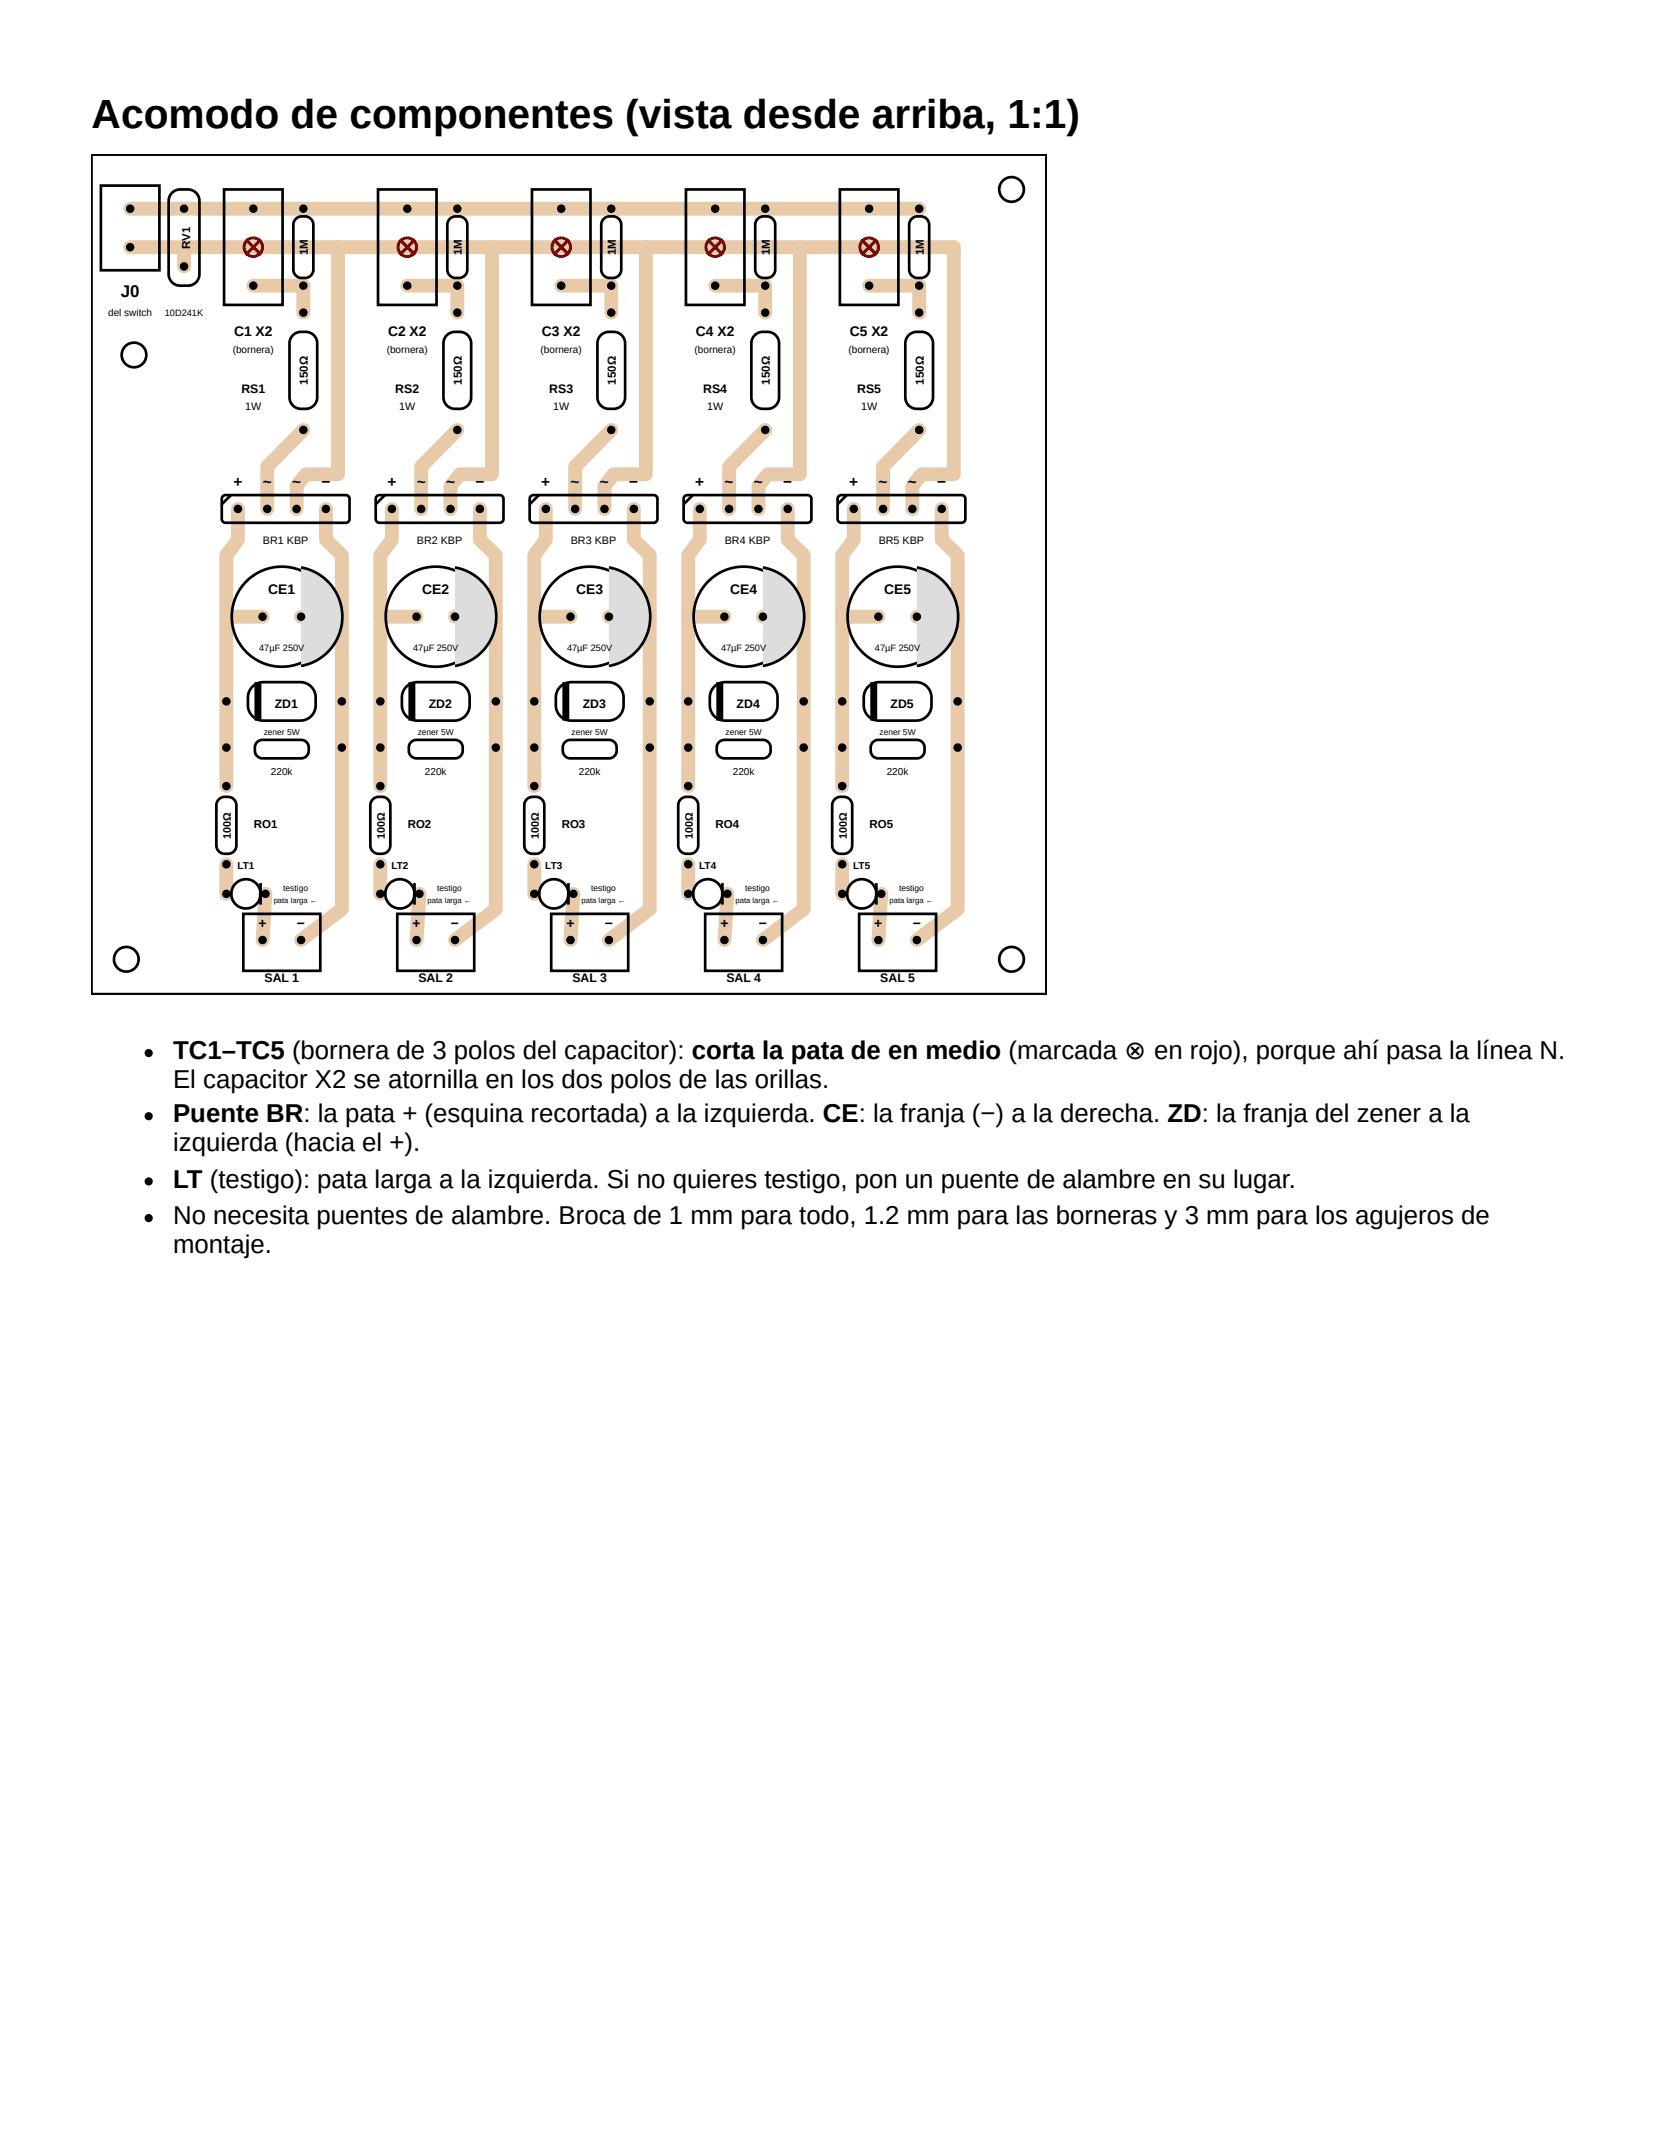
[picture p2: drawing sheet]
<svg xmlns="http://www.w3.org/2000/svg" width="216mm" height="279mm" viewBox="0 0 216 279" stroke-linecap="round" stroke-linejoin="round" font-family="sans-serif">
<path d="M11.9 20.1h124v109h-124z" fill="none" stroke="#000" stroke-width=".3"/>
<g fill="none" stroke="#e8c9a8" stroke-width="1.8">
<path d="M16.9 32.1h107v29.5h-4.2l-1.2 1.5v3M16.9 27.1h102.5M23.9 32.1v2.5M32.9 37.1h6.5v3.5M43.9 32.1v29.5h-4.2l-1.2 1.5v3M52.9 37.1h6.5v3.5M63.9 32.1v29.5h-4.2l-1.2 1.5v3M72.9 37.1h6.5v3.5M83.9 32.1v29.5h-4.2l-1.2 1.5v3M92.9 37.1h6.5v3.5M103.9 32.1v29.5h-4.2l-1.2 1.5v3M112.9 37.1h6.5v3.5"/>
<path d="M39.4 55.8l-4.7 4.8v5.5M59.4 55.8l-4.7 4.8v5.5M79.4 55.8l-4.7 4.8v5.5M99.4 55.8l-4.7 4.8v5.5M119.4 55.8l-4.7 4.8v5.5M30.9 66.1v4l-1.5 2v30M42.3 66.1v4l2.1 2v46l-5.3 4M50.9 66.1v4l-1.5 2v30M62.3 66.1v4l2.1 2v46l-5.3 4M70.9 66.1v4l-1.5 2v30M82.3 66.1v4l2.1 2v46l-5.3 4M90.9 66.1v4l-1.5 2v30"/>
<path d="M102.3 66.1v4l2.1 2v46l-5.3 4M110.9 66.1v4l-1.5 2v30M122.3 66.1v4l2.1 2v46l-5.3 4M29.4 80.1h4.7M39.1 80.1h5.3M49.4 80.1h4.7M59.1 80.1h5.3M69.4 80.1h4.7M79.1 80.1h5.3M89.4 80.1h4.7M99.1 80.1h5.3M109.4 80.1h4.7"/>
<path d="M119.1 80.1h5.3M29.4 112.3v3.8M34.5 116.1l-.4 6M49.4 112.3v3.8M54.5 116.1l-.4 6M69.4 112.3v3.8M74.5 116.1l-.4 6M89.4 112.3v3.8M94.5 116.1l-.4 6M109.4 112.3v3.8M114.5 116.1l-.4 6"/>
</g>
<g fill="none" stroke="#000" stroke-width=".35">
<path d="M13.1 24.1h7.6v11h-7.6zM22.3 25a1.5 1.5 0 0 1 1.1-.4h1a1.5 1.5 0 0 1 1.5 1.5v9.5a1.5 1.5 0 0 1-1.5 1.5h-1a1.5 1.5 0 0 1-1.5-1.5v-9.5a1.5 1.5 0 0 1 .4-1.1zM29.1 24.6h7.6v15h-7.6zM38.4 28.4a1.35 1.35 0 0 1 2.3 .8v5.8a1.34 1.34 0 0 1-1.1 1.1 1.34 1.34 0 0 1-1.4-.7l-.1-.4v-5.8l.1-.4zM38 43.5a1.5 1.5 0 0 1 1.1-.4h.6a1.5 1.5 0 0 1 1.5 1.5v7a1.5 1.5 0 0 1-1.5 1.5h-.6a1.5 1.5 0 0 1-1.5-1.5v-7a1.5 1.5 0 0 1 .4-1.1zM29 64.5l.3-.2h15.6a.5 .5 0 0 1 .5 .5v2.6a.5 .5 0 0 1-.5 .5h-15.6a.5 .5 0 0 1-.5-.5v-2.6zM30 64.3l-1.2 1.2"/>
<circle cx="36.6" cy="80.1" r="6.5"/>
</g>
<g fill="none" stroke="#c00" stroke-width=".4">
<path d="M31.9 31.1l2 2M33.9 31.1l-2 2"/>
<circle cx="32.9" cy="32.1" r="1.2"/>
</g>
<g fill="#000">
<path d="M28.8 65.5l1.2-1.2z"/>
<path d="M31.9 31.1l2 2zM33.9 31.1l-2 2z"/>
</g>
<path d="M39.1 73.7a6.5 6.5 0 0 1 5.4 6.4 6.5 6.5 0 0 1-5.4 6.4z" fill="#ddd"/>
<g fill="none" stroke="#000" stroke-width=".35">
<path d="M49.1 24.6h7.6v15h-7.6zM58.4 28.4a1.35 1.35 0 0 1 2.3 .8v5.8a1.34 1.34 0 0 1-1.1 1.1 1.34 1.34 0 0 1-1.4-.7l-.1-.4v-5.8l.1-.4zM58 43.5a1.5 1.5 0 0 1 1.1-.4h.6a1.5 1.5 0 0 1 1.5 1.5v7a1.5 1.5 0 0 1-1.5 1.5h-.6a1.5 1.5 0 0 1-1.5-1.5v-7a1.5 1.5 0 0 1 .4-1.1zM39.1 73.7a6.5 6.5 0 0 1 5.4 6.4 6.5 6.5 0 0 1-5.4 6.4M49 64.5l.3-.2h15.6a.5 .5 0 0 1 .5 .5v2.6a.5 .5 0 0 1-.5 .5h-15.6a.5 .5 0 0 1-.5-.5v-2.6zM50 64.3l-1.2 1.2M32.8 89.2a2 2 0 0 1 1.4-.6h4.8a2 2 0 0 1 2 2v1a2 2 0 0 1-2 2h-4.8a2 2 0 0 1-2-2v-1a2 2 0 0 1 .6-1.4zM33.4 96.4l.3-.2 .4-.1h5a1.24 1.24 0 0 1 1 1 1.24 1.24 0 0 1-.6 1.3l-.4 .1h-5a1.15 1.15 0 0 1-1-1.6zM28.4 103.8a1.35 1.35 0 0 1 2.3 .8v5.2a1.34 1.34 0 0 1-1.1 1.1 1.34 1.34 0 0 1-1.4-.7l-.1-.4v-5.2l.1-.4zM31.6 118.7h10v7.4h-10zM33.8 114.7v2.8"/>
<circle cx="56.6" cy="80.1" r="6.5"/>
<circle cx="31.9" cy="116.1" r="1.9"/>
</g>
<path d="M33.5 88.6v5" fill="none" stroke="#000" stroke-width=".9" stroke-linecap="butt"/>
<g fill="none" stroke="#c00" stroke-width=".4">
<path d="M51.9 31.1l2 2M53.9 31.1l-2 2"/>
<circle cx="52.9" cy="32.1" r="1.2"/>
</g>
<g fill="#000">
<path d="M50 64.3l-1.2 1.2z"/>
<path d="M51.9 31.1l2 2zM53.9 31.1l-2 2z"/>
</g>
<path d="M59.1 73.7a6.5 6.5 0 0 1 5.4 6.4 6.5 6.5 0 0 1-5.4 6.4z" fill="#ddd"/>
<g fill="none" stroke="#000" stroke-width=".35">
<path d="M69.1 24.6h7.6v15h-7.6zM78.4 28.4a1.35 1.35 0 0 1 2.3 .8v5.8a1.34 1.34 0 0 1-1.1 1.1 1.34 1.34 0 0 1-1.4-.7l-.1-.4v-5.8l.1-.4zM78 43.5a1.5 1.5 0 0 1 1.1-.4h.6a1.5 1.5 0 0 1 1.5 1.5v7a1.5 1.5 0 0 1-1.5 1.5h-.6a1.5 1.5 0 0 1-1.5-1.5v-7a1.5 1.5 0 0 1 .4-1.1zM59.1 73.7a6.5 6.5 0 0 1 5.4 6.4 6.5 6.5 0 0 1-5.4 6.4M69 64.5l.3-.2h15.6a.5 .5 0 0 1 .5 .5v2.6a.5 .5 0 0 1-.5 .5h-15.6a.5 .5 0 0 1-.5-.5v-2.6zM70 64.3l-1.2 1.2M52.8 89.2a2 2 0 0 1 1.4-.6h4.8a2 2 0 0 1 2 2v1a2 2 0 0 1-2 2h-4.8a2 2 0 0 1-2-2v-1a2 2 0 0 1 .6-1.4zM53.4 96.4l.3-.2 .4-.1h5a1.24 1.24 0 0 1 1 1 1.24 1.24 0 0 1-.6 1.3l-.4 .1h-5a1.15 1.15 0 0 1-1-1.6zM48.4 103.8a1.35 1.35 0 0 1 2.3 .8v5.2a1.34 1.34 0 0 1-1.1 1.1 1.34 1.34 0 0 1-1.4-.7l-.1-.4v-5.2l.1-.4zM51.6 118.7h10v7.4h-10zM53.8 114.7v2.8"/>
<circle cx="76.6" cy="80.1" r="6.5"/>
<circle cx="51.9" cy="116.1" r="1.9"/>
</g>
<path d="M53.5 88.6v5" fill="none" stroke="#000" stroke-width=".9" stroke-linecap="butt"/>
<g fill="none" stroke="#c00" stroke-width=".4">
<path d="M71.9 31.1l2 2M73.9 31.1l-2 2"/>
<circle cx="72.9" cy="32.1" r="1.2"/>
</g>
<g fill="#000">
<path d="M70 64.3l-1.2 1.2z"/>
<path d="M71.9 31.1l2 2zM73.9 31.1l-2 2z"/>
</g>
<path d="M79.1 73.7a6.5 6.5 0 0 1 5.4 6.4 6.5 6.5 0 0 1-5.4 6.4z" fill="#ddd"/>
<g fill="none" stroke="#000" stroke-width=".35">
<path d="M89.1 24.6h7.6v15h-7.6zM98.4 28.4a1.35 1.35 0 0 1 2.3 .8v5.8a1.34 1.34 0 0 1-1.1 1.1 1.34 1.34 0 0 1-1.4-.7l-.1-.4v-5.8l.1-.4zM98 43.5a1.5 1.5 0 0 1 1.1-.4h.6a1.5 1.5 0 0 1 1.5 1.5v7a1.5 1.5 0 0 1-1.5 1.5h-.6a1.5 1.5 0 0 1-1.5-1.5v-7a1.5 1.5 0 0 1 .4-1.1zM79.1 73.7a6.5 6.5 0 0 1 5.4 6.4 6.5 6.5 0 0 1-5.4 6.4M89 64.5l.3-.2h15.6a.5 .5 0 0 1 .5 .5v2.6a.5 .5 0 0 1-.5 .5h-15.6a.5 .5 0 0 1-.5-.5v-2.6zM90 64.3l-1.2 1.2M72.8 89.2a2 2 0 0 1 1.4-.6h4.8a2 2 0 0 1 2 2v1a2 2 0 0 1-2 2h-4.8a2 2 0 0 1-2-2v-1a2 2 0 0 1 .6-1.4zM73.4 96.4l.3-.2 .4-.1h5a1.24 1.24 0 0 1 1 1 1.24 1.24 0 0 1-.6 1.3l-.4 .1h-5a1.15 1.15 0 0 1-1-1.6zM68.4 103.8a1.35 1.35 0 0 1 2.3 .8v5.2a1.34 1.34 0 0 1-1.1 1.1 1.34 1.34 0 0 1-1.4-.7l-.1-.4v-5.2l.1-.4zM71.6 118.7h10v7.4h-10zM73.8 114.7v2.8"/>
<circle cx="96.6" cy="80.1" r="6.5"/>
<circle cx="71.9" cy="116.1" r="1.9"/>
</g>
<path d="M73.5 88.6v5" fill="none" stroke="#000" stroke-width=".9" stroke-linecap="butt"/>
<g fill="none" stroke="#c00" stroke-width=".4">
<path d="M91.9 31.1l2 2M93.9 31.1l-2 2"/>
<circle cx="92.9" cy="32.1" r="1.2"/>
</g>
<g fill="#000">
<path d="M90 64.3l-1.2 1.2z"/>
<path d="M91.9 31.1l2 2zM93.9 31.1l-2 2z"/>
</g>
<path d="M99.1 73.7a6.5 6.5 0 0 1 5.4 6.4 6.5 6.5 0 0 1-5.4 6.4z" fill="#ddd"/>
<g fill="none" stroke="#000" stroke-width=".35">
<path d="M109.1 24.6h7.6v15h-7.6zM118.4 28.4a1.35 1.35 0 0 1 2.3 .8v5.8a1.34 1.34 0 0 1-1.1 1.1 1.34 1.34 0 0 1-1.4-.7l-.1-.4v-5.8l.1-.4zM118 43.5a1.5 1.5 0 0 1 1.1-.4h.6a1.5 1.5 0 0 1 1.5 1.5v7a1.5 1.5 0 0 1-1.5 1.5h-.6a1.5 1.5 0 0 1-1.5-1.5v-7a1.5 1.5 0 0 1 .4-1.1zM99.1 73.7a6.5 6.5 0 0 1 5.4 6.4 6.5 6.5 0 0 1-5.4 6.4M109 64.5l.3-.2h15.6a.5 .5 0 0 1 .5 .5v2.6a.5 .5 0 0 1-.5 .5h-15.6a.5 .5 0 0 1-.5-.5v-2.6zM110 64.3l-1.2 1.2M92.8 89.2a2 2 0 0 1 1.4-.6h4.8a2 2 0 0 1 2 2v1a2 2 0 0 1-2 2h-4.8a2 2 0 0 1-2-2v-1a2 2 0 0 1 .6-1.4zM93.4 96.4l.3-.2 .4-.1h5a1.24 1.24 0 0 1 1 1 1.24 1.24 0 0 1-.6 1.3l-.4 .1h-5a1.15 1.15 0 0 1-1-1.6zM88.4 103.8a1.35 1.35 0 0 1 2.3 .8v5.2a1.34 1.34 0 0 1-1.1 1.1 1.34 1.34 0 0 1-1.4-.7l-.1-.4v-5.2l.1-.4zM91.6 118.7h10v7.4h-10zM93.8 114.7v2.8"/>
<circle cx="116.6" cy="80.1" r="6.5"/>
<circle cx="91.9" cy="116.1" r="1.9"/>
</g>
<path d="M93.5 88.6v5" fill="none" stroke="#000" stroke-width=".9" stroke-linecap="butt"/>
<g fill="none" stroke="#c00" stroke-width=".4">
<path d="M111.9 31.1l2 2M113.9 31.1l-2 2"/>
<circle cx="112.9" cy="32.1" r="1.2"/>
</g>
<g fill="#000">
<path d="M110 64.3l-1.2 1.2z"/>
<path d="M111.9 31.1l2 2zM113.9 31.1l-2 2z"/>
</g>
<path d="M119.1 73.7a6.5 6.5 0 0 1 5.4 6.4 6.5 6.5 0 0 1-5.4 6.4z" fill="#ddd"/>
<g fill="none" stroke="#000" stroke-width=".35">
<path d="M119.1 73.7a6.5 6.5 0 0 1 5.4 6.4 6.5 6.5 0 0 1-5.4 6.4M112.8 89.2a2 2 0 0 1 1.4-.6h4.8a2 2 0 0 1 2 2v1a2 2 0 0 1-2 2h-4.8a2 2 0 0 1-2-2v-1a2 2 0 0 1 .6-1.4zM113.4 96.4l.3-.2 .4-.1h5a1.24 1.24 0 0 1 1 1 1.24 1.24 0 0 1-.6 1.3l-.4 .1h-5a1.15 1.15 0 0 1-1-1.6zM108.4 103.8a1.35 1.35 0 0 1 2.3 .8v5.2a1.34 1.34 0 0 1-1.1 1.1 1.34 1.34 0 0 1-1.4-.7l-.1-.4v-5.2l.1-.4zM111.6 118.7h10v7.4h-10zM113.8 114.7v2.8"/>
<circle cx="131.4" cy="24.6" r="1.6"/>
<circle cx="17.4" cy="46.1" r="1.6"/>
<circle cx="111.9" cy="116.1" r="1.9"/>
<circle cx="16.4" cy="124.6" r="1.6"/>
<circle cx="131.4" cy="124.6" r="1.6"/>
</g>
<path d="M113.5 88.6v5" fill="none" stroke="#000" stroke-width=".9" stroke-linecap="butt"/>
<g fill="#000">
<circle cx="16.9" cy="32.1" r=".55"/>
<circle cx="16.9" cy="27.1" r=".55"/>
<circle cx="23.9" cy="27.1" r=".55"/>
<circle cx="23.9" cy="34.6" r=".55"/>
<circle cx="32.9" cy="37.1" r=".55"/>
<circle cx="32.9" cy="27.1" r=".55"/>
<circle cx="39.4" cy="37.1" r=".55"/>
<circle cx="39.4" cy="27.1" r=".55"/>
<circle cx="52.9" cy="37.1" r=".55"/>
<circle cx="52.9" cy="27.1" r=".55"/>
<circle cx="59.4" cy="37.1" r=".55"/>
<circle cx="59.4" cy="27.1" r=".55"/>
<circle cx="72.9" cy="37.1" r=".55"/>
<circle cx="72.9" cy="27.1" r=".55"/>
<circle cx="79.4" cy="37.1" r=".55"/>
<circle cx="79.4" cy="27.1" r=".55"/>
<circle cx="92.9" cy="37.1" r=".55"/>
<circle cx="92.9" cy="27.1" r=".55"/>
<circle cx="99.4" cy="37.1" r=".55"/>
<circle cx="99.4" cy="27.1" r=".55"/>
<circle cx="112.9" cy="37.1" r=".55"/>
<circle cx="112.9" cy="27.1" r=".55"/>
<circle cx="119.4" cy="37.1" r=".55"/>
<circle cx="119.4" cy="27.1" r=".55"/>
<circle cx="39.4" cy="40.6" r=".55"/>
<circle cx="39.4" cy="55.8" r=".55"/>
<circle cx="59.4" cy="40.6" r=".55"/>
<circle cx="59.4" cy="55.8" r=".55"/>
<circle cx="79.4" cy="40.6" r=".55"/>
<circle cx="79.4" cy="55.8" r=".55"/>
<circle cx="99.4" cy="40.6" r=".55"/>
<circle cx="99.4" cy="55.8" r=".55"/>
<circle cx="119.4" cy="40.6" r=".55"/>
<circle cx="119.4" cy="55.8" r=".55"/>
<circle cx="30.9" cy="66.1" r=".55"/>
<circle cx="34.7" cy="66.1" r=".55"/>
<circle cx="38.5" cy="66.1" r=".55"/>
<circle cx="42.3" cy="66.1" r=".55"/>
<circle cx="50.9" cy="66.1" r=".55"/>
<circle cx="54.7" cy="66.1" r=".55"/>
<circle cx="58.5" cy="66.1" r=".55"/>
<circle cx="62.3" cy="66.1" r=".55"/>
<circle cx="70.9" cy="66.1" r=".55"/>
<circle cx="74.7" cy="66.1" r=".55"/>
<circle cx="78.5" cy="66.1" r=".55"/>
<circle cx="82.3" cy="66.1" r=".55"/>
<circle cx="90.9" cy="66.1" r=".55"/>
<circle cx="94.7" cy="66.1" r=".55"/>
<circle cx="98.5" cy="66.1" r=".55"/>
<circle cx="102.3" cy="66.1" r=".55"/>
<circle cx="110.9" cy="66.1" r=".55"/>
<circle cx="114.7" cy="66.1" r=".55"/>
<circle cx="118.5" cy="66.1" r=".55"/>
<circle cx="122.3" cy="66.1" r=".55"/>
<circle cx="29.4" cy="97.1" r=".55"/>
<circle cx="29.4" cy="91.1" r=".55"/>
<circle cx="34.1" cy="80.1" r=".55"/>
<circle cx="39.1" cy="80.1" r=".55"/>
<circle cx="44.4" cy="97.1" r=".55"/>
<circle cx="44.4" cy="91.1" r=".55"/>
<circle cx="49.4" cy="97.1" r=".55"/>
<circle cx="49.4" cy="91.1" r=".55"/>
<circle cx="54.1" cy="80.1" r=".55"/>
<circle cx="59.1" cy="80.1" r=".55"/>
<circle cx="64.4" cy="97.1" r=".55"/>
<circle cx="64.4" cy="91.1" r=".55"/>
<circle cx="69.4" cy="97.1" r=".55"/>
<circle cx="69.4" cy="91.1" r=".55"/>
<circle cx="74.1" cy="80.1" r=".55"/>
<circle cx="79.1" cy="80.1" r=".55"/>
<circle cx="84.4" cy="91.1" r=".55"/>
<circle cx="84.4" cy="97.1" r=".55"/>
<circle cx="89.4" cy="91.1" r=".55"/>
<circle cx="89.4" cy="97.1" r=".55"/>
<circle cx="94.1" cy="80.1" r=".55"/>
<circle cx="99.1" cy="80.1" r=".55"/>
<circle cx="104.4" cy="91.1" r=".55"/>
<circle cx="104.4" cy="97.1" r=".55"/>
<circle cx="109.4" cy="97.1" r=".55"/>
<circle cx="109.4" cy="91.1" r=".55"/>
<circle cx="114.1" cy="80.1" r=".55"/>
<circle cx="119.1" cy="80.1" r=".55"/>
<circle cx="124.4" cy="97.1" r=".55"/>
<circle cx="124.4" cy="91.1" r=".55"/>
<circle cx="29.4" cy="102.1" r=".55"/>
<circle cx="29.4" cy="112.3" r=".55"/>
<circle cx="29.4" cy="116.1" r=".55"/>
<circle cx="34.5" cy="116.1" r=".55"/>
<circle cx="49.4" cy="102.1" r=".55"/>
<circle cx="49.4" cy="112.3" r=".55"/>
<circle cx="49.4" cy="116.1" r=".55"/>
<circle cx="54.5" cy="116.1" r=".55"/>
<circle cx="69.4" cy="102.1" r=".55"/>
<circle cx="69.4" cy="112.3" r=".55"/>
<circle cx="69.4" cy="116.1" r=".55"/>
<circle cx="74.5" cy="116.1" r=".55"/>
<circle cx="89.4" cy="102.1" r=".55"/>
<circle cx="89.4" cy="112.3" r=".55"/>
<circle cx="89.4" cy="116.1" r=".55"/>
<circle cx="94.5" cy="116.1" r=".55"/>
<circle cx="109.4" cy="102.1" r=".55"/>
<circle cx="109.4" cy="112.3" r=".55"/>
<circle cx="109.4" cy="116.1" r=".55"/>
<circle cx="114.5" cy="116.1" r=".55"/>
<circle cx="19.3" cy="136.8" r=".53"/>
<circle cx="34.1" cy="122.1" r=".55"/>
<circle cx="39.1" cy="122.1" r=".55"/>
<circle cx="54.1" cy="122.1" r=".55"/>
<circle cx="59.1" cy="122.1" r=".55"/>
<circle cx="74.1" cy="122.1" r=".55"/>
<circle cx="79.1" cy="122.1" r=".55"/>
<circle cx="94.1" cy="122.1" r=".55"/>
<circle cx="99.1" cy="122.1" r=".55"/>
<circle cx="114.1" cy="122.1" r=".55"/>
<circle cx="119.1" cy="122.1" r=".55"/>
<circle cx="19.3" cy="145" r=".53"/>
<circle cx="19.3" cy="158.2" r=".53"/>
<circle cx="19.3" cy="153.5" r=".53"/>
</g>
<text font-size="5.3" x="11.9" y="16.7">Acomodo de componentes (vista desde arriba, 1:1)</text>
<g font-size="3.3">
<text x="22.5" y="137.6">TC1–TC5 (bornera de 3 polos del capacitor): corta la pata de en medio (marcada ⊗ en rojo), porque ahí pasa la línea N.</text>
<text x="22.5" y="141.3">El capacitor X2 se atornilla en los dos polos de las orillas.</text>
<text x="22.5" y="145.8">Puente BR: la pata + (esquina recortada) a la izquierda. CE: la franja (−) a la derecha. ZD: la franja del zener a la</text>
<text x="22.5" y="149.5">izquierda (hacia el +).</text>
<text x="22.5" y="154.3">LT (testigo): pata larga a la izquierda. Si no quieres testigo, pon un puente de alambre en su lugar.</text>
<text x="22.5" y="159">No necesita puentes de alambre. Broca de 1 mm para todo, 1.2 mm para las borneras y 3 mm para los agujeros de</text>
<text x="22.5" y="162.7">montaje.</text>
</g>
<text font-size="2.2" x="15.7" y="38.6">J0</text>
<g font-size="2">
<text x="30.3" y="63.3">+</text>
<text x="34.1" y="63.3">~</text>
<text x="37.9" y="63.3">~</text>
<text x="41.7" y="63.3">−</text>
<text x="50.3" y="63.3">+</text>
<text x="54.1" y="63.3">~</text>
<text x="57.9" y="63.3">~</text>
<text x="61.7" y="63.3">−</text>
<text x="70.3" y="63.3">+</text>
<text x="74.1" y="63.3">~</text>
<text x="77.9" y="63.3">~</text>
<text x="81.7" y="63.3">−</text>
<text x="90.3" y="63.3">+</text>
<text x="94.1" y="63.3">~</text>
<text x="97.9" y="63.3">~</text>
<text x="101.7" y="63.3">−</text>
<text x="110.3" y="63.3">+</text>
<text x="114.1" y="63.3">~</text>
<text x="117.9" y="63.3">~</text>
<text x="121.7" y="63.3">−</text>
</g>
<g font-size="1.8">
<text x="30.4" y="43.6">C1 X2</text>
<text x="50.4" y="43.6">C2 X2</text>
<text x="70.4" y="43.6">C3 X2</text>
<text x="90.4" y="43.6">C4 X2</text>
<text x="110.4" y="43.6">C5 X2</text>
<text x="34.9" y="77.1">CE1</text>
<text x="54.9" y="77.1">CE2</text>
<text x="74.9" y="77.1">CE3</text>
<text x="94.9" y="77.1">CE4</text>
<text x="114.9" y="77.1">CE5</text>
<text x="33.6" y="120.5">+</text>
<text x="38.6" y="120.5">−</text>
<text x="53.6" y="120.5">+</text>
<text x="58.6" y="120.5">−</text>
<text x="73.6" y="120.5">+</text>
<text x="78.6" y="120.5">−</text>
<text x="93.6" y="120.5">+</text>
<text x="98.6" y="120.5">−</text>
<text x="113.6" y="120.5">+</text>
<text x="118.6" y="120.5">−</text>
</g>
<g font-size="1.6">
<text x="31.4" y="51.1">RS1</text>
<text x="51.4" y="51.1">RS2</text>
<text x="71.4" y="51.1">RS3</text>
<text x="91.3" y="51.1">RS4</text>
<text x="111.3" y="51.1">RS5</text>
<text x="35.7" y="91.9">ZD1</text>
<text x="55.7" y="91.9">ZD2</text>
<text x="75.7" y="91.9">ZD3</text>
<text x="95.7" y="91.9">ZD4</text>
<text x="115.7" y="91.9">ZD5</text>
<text x="34.4" y="127.5">SAL 1</text>
<text x="54.4" y="127.5">SAL 2</text>
<text x="74.4" y="127.5">SAL 3</text>
<text x="94.4" y="127.5">SAL 4</text>
<text x="114.4" y="127.5">SAL 5</text>
</g>
<g font-size="1.5">
<text x="24.7" y="32.4" transform="rotate(-90 24.7 32.4)">RV1</text>
<text x="40" y="33.1" transform="rotate(-90 40 33.1)">1M</text>
<text x="60" y="33.2" transform="rotate(-90 60 33.2)">1M</text>
<text x="80" y="33.1" transform="rotate(-90 80 33.1)">1M</text>
<text x="100" y="33.1" transform="rotate(-90 100 33.1)">1M</text>
<text x="120" y="33.2" transform="rotate(-90 120 33.2)">1M</text>
<text x="40" y="50" transform="rotate(-90 40 50)">150Ω</text>
<text x="60" y="50" transform="rotate(-90 60 50)">150Ω</text>
<text x="80" y="50" transform="rotate(-90 80 50)">150Ω</text>
<text x="100" y="50" transform="rotate(-90 100 50)">150Ω</text>
<text x="120" y="50" transform="rotate(-90 120 50)">150Ω</text>
<text x="33" y="107.6">RO1</text>
<text x="53" y="107.6">RO2</text>
<text x="73" y="107.6">RO3</text>
<text x="93" y="107.6">RO4</text>
<text x="113" y="107.6">RO5</text>
</g>
<g font-size="1.4">
<text x="31.9" y="53.3">1W</text>
<text x="51.9" y="53.3">1W</text>
<text x="71.9" y="53.3">1W</text>
<text x="91.9" y="53.3">1W</text>
<text x="111.9" y="53.3">1W</text>
<text x="34.2" y="70.7">BR1 KBP</text>
<text x="54.2" y="70.7">BR2 KBP</text>
<text x="74.2" y="70.7">BR3 KBP</text>
<text x="94.2" y="70.7">BR4 KBP</text>
<text x="114.1" y="70.7">BR5 KBP</text>
<text x="30" y="108.9" transform="rotate(-90 30 108.9)">100Ω</text>
<text x="50" y="108.9" transform="rotate(-90 50 108.9)">100Ω</text>
<text x="70" y="108.9" transform="rotate(-90 70 108.9)">100Ω</text>
<text x="90" y="108.9" transform="rotate(-90 90 108.9)">100Ω</text>
<text x="110" y="108.9" transform="rotate(-90 110 108.9)">100Ω</text>
</g>
<g font-size="1.3">
<text x="14.1" y="41.1">del switch</text>
<text x="30.2" y="45.9">(bornera)</text>
<text x="50.2" y="45.9">(bornera)</text>
<text x="70.2" y="45.9">(bornera)</text>
<text x="90.2" y="45.9">(bornera)</text>
<text x="110.2" y="45.9">(bornera)</text>
<text x="35.2" y="100.7">220k</text>
<text x="55.2" y="100.7">220k</text>
<text x="75.2" y="100.7">220k</text>
<text x="95.2" y="100.7">220k</text>
<text x="115.2" y="100.7">220k</text>
<text x="30.8" y="112.9">LT1</text>
<text x="50.8" y="112.9">LT2</text>
<text x="70.8" y="112.9">LT3</text>
<text x="90.8" y="112.9">LT4</text>
<text x="110.8" y="112.9">LT5</text>
</g>
<g font-size="1.2">
<text x="21.4" y="41.1">10D241K</text>
<text x="33.7" y="84.6">47µF 250V</text>
<text x="53.7" y="84.6">47µF 250V</text>
<text x="73.7" y="84.6">47µF 250V</text>
<text x="93.7" y="84.6">47µF 250V</text>
<text x="113.7" y="84.6">47µF 250V</text>
</g>
<g font-size="1.1">
<text x="34.3" y="95.5">zener 5W</text>
<text x="54.3" y="95.5">zener 5W</text>
<text x="74.3" y="95.5">zener 5W</text>
<text x="94.3" y="95.5">zener 5W</text>
<text x="114.3" y="95.5">zener 5W</text>
<text x="36.8" y="115.7">testigo</text>
<text x="56.8" y="115.7">testigo</text>
<text x="76.8" y="115.7">testigo</text>
<text x="96.8" y="115.7">testigo</text>
<text x="116.8" y="115.7">testigo</text>
</g>
<g font-size="1">
<text x="35.6" y="117.3">pata larga ←</text>
<text x="55.6" y="117.3">pata larga ←</text>
<text x="75.6" y="117.3">pata larga ←</text>
<text x="95.5" y="117.3">pata larga ←</text>
<text x="115.6" y="117.3">pata larga ←</text>
</g>
</svg>
